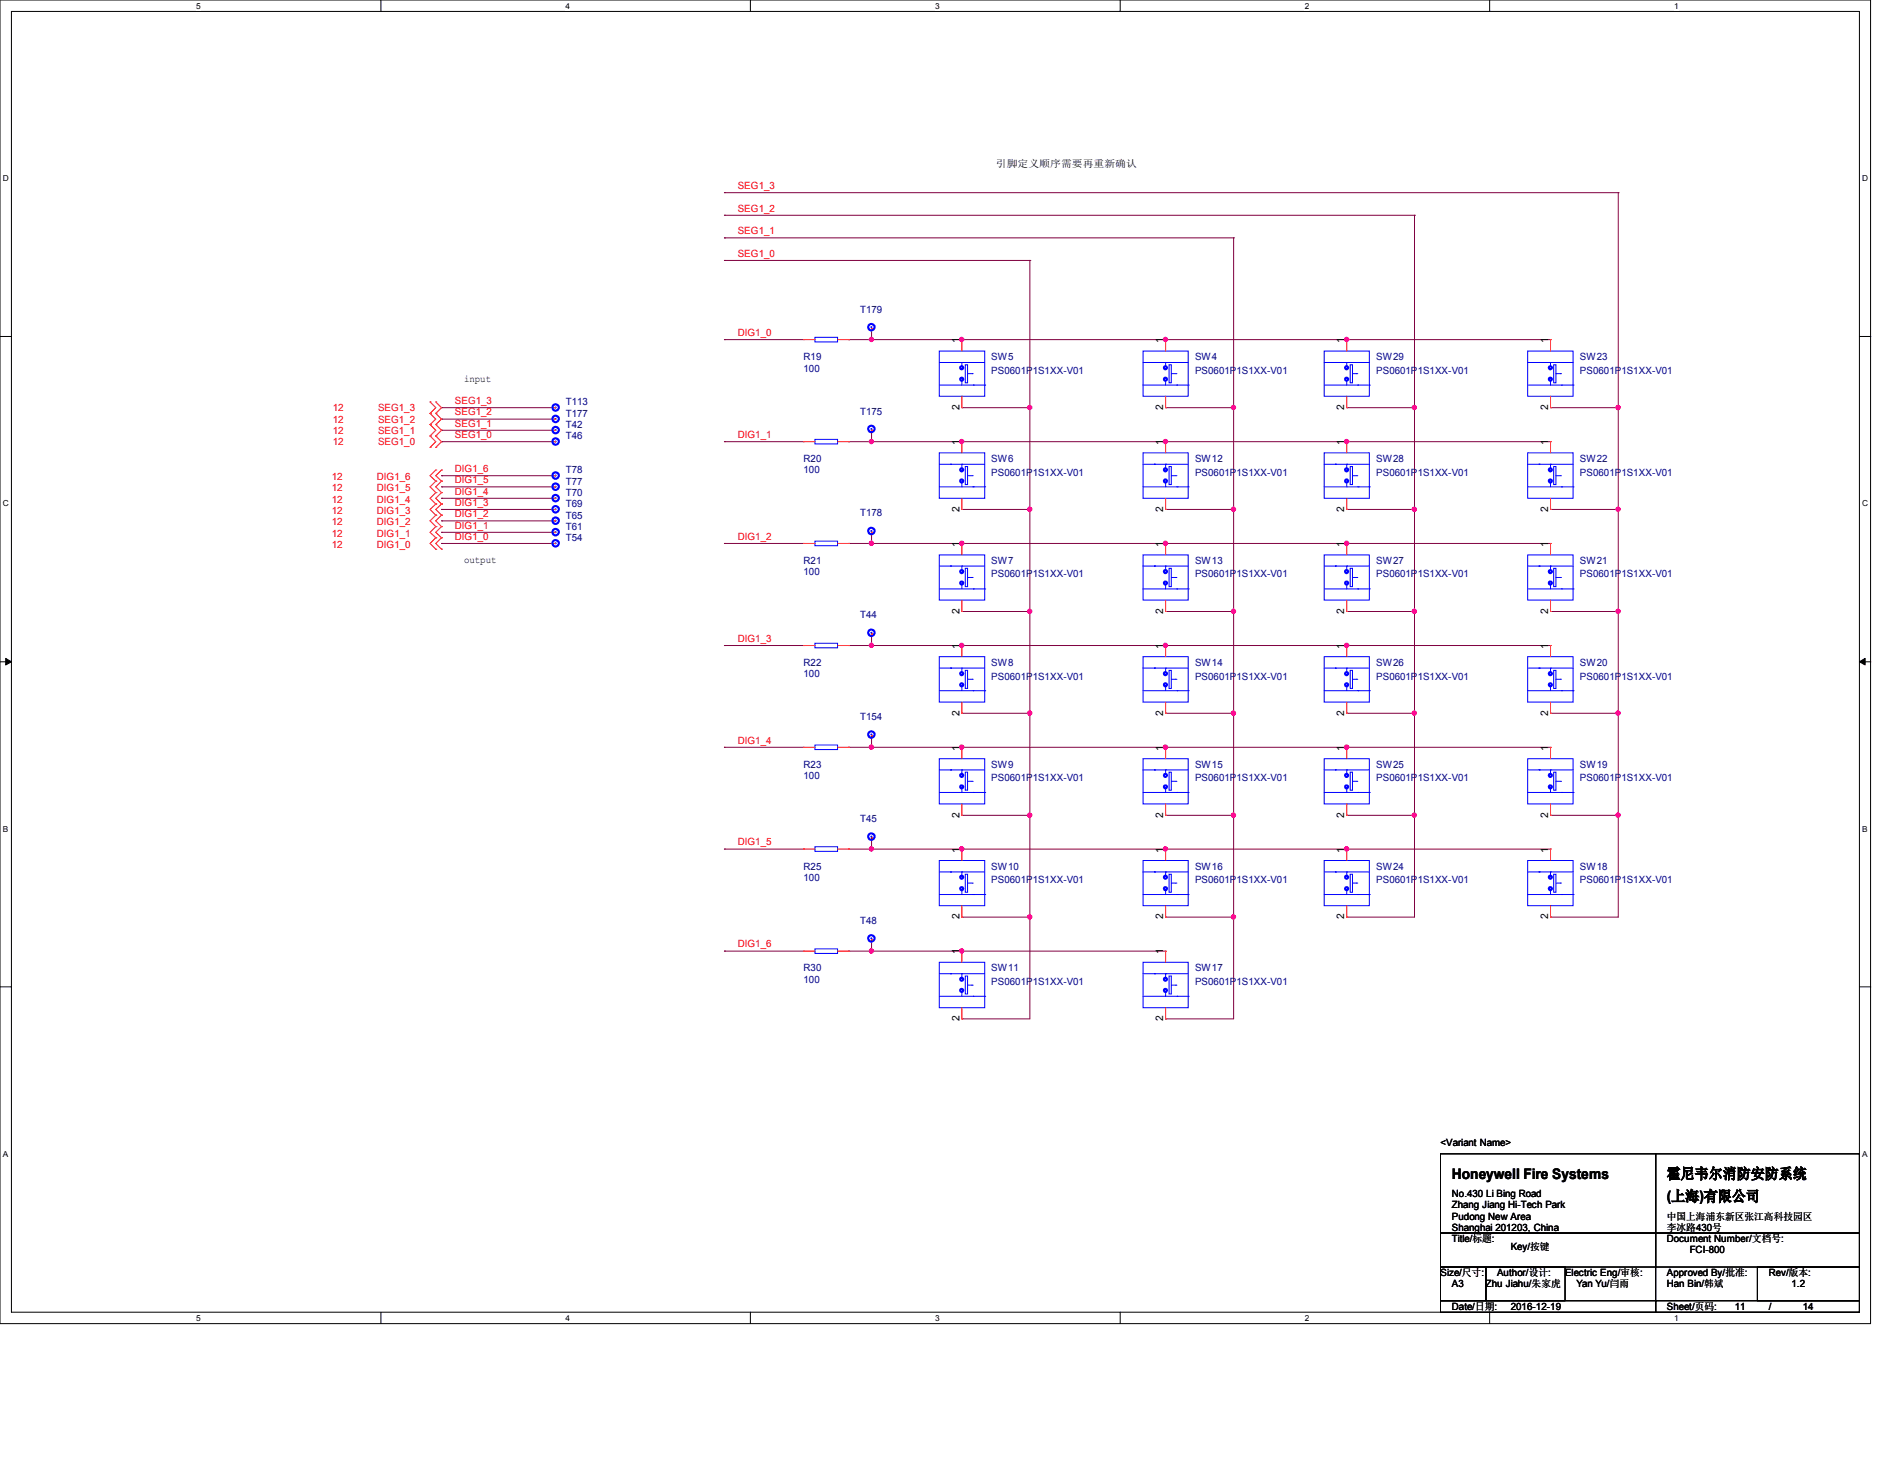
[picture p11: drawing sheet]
<svg xmlns="http://www.w3.org/2000/svg" width="279mm" height="216mm" viewBox="0 0 279 216" stroke-linecap="round" stroke-linejoin="round" font-family="sans-serif">
<path d="M0 0h277.1v196h-277.1zM1.7 1.7h273.8v192.6h-273.8z" fill="none" stroke="#000" stroke-width=".15"/>
<g fill="#fff">
<path d="M29 .1h.7v1.4h-.7z"/>
<path d="M29 194.4h.7v1.4h-.7z"/>
</g>
<path d="M56.4 0v1.7M56.4 194.3v1.7" fill="none" stroke="#000" stroke-width=".15"/>
<g fill="#fff">
<path d="M83.8 .1h.6v1.4h-.6z"/>
<path d="M83.8 194.4h.6v1.4h-.6z"/>
</g>
<path d="M111.2 0v1.7M111.2 194.3v1.7" fill="none" stroke="#000" stroke-width=".15"/>
<g fill="#fff">
<path d="M138.5 .1h.6v1.4h-.6z"/>
<path d="M138.5 194.4h.6v1.4h-.6z"/>
</g>
<path d="M165.9 0v1.7M165.9 194.3v1.7" fill="none" stroke="#000" stroke-width=".15"/>
<g fill="#fff">
<path d="M193.3 .1h.6v1.4h-.6z"/>
<path d="M193.3 194.4h.6v1.4h-.6z"/>
</g>
<path d="M220.7 0v1.7M220.7 194.3v1.7" fill="none" stroke="#000" stroke-width=".15"/>
<g fill="#fff">
<path d="M248 .1h.7v1.4h-.7z"/>
<path d="M248 194.4h.7v1.4h-.7z"/>
<path d="M.4 25.7h.9v1.4h-.9z"/>
<path d="M275.9 25.7h.8v1.4h-.8z"/>
<path d="M.4 73.8h.9v1.4h-.9z"/>
<path d="M275.9 73.8h.8v1.4h-.8z"/>
</g>
<path d="M0 49.8h1.7M275.5 49.8h1.7" fill="none" stroke="#000" stroke-width=".15"/>
<g fill="#fff">
<path d="M.4 122h.8v1.4h-.8z"/>
<path d="M275.9 122h.7v1.4h-.7z"/>
</g>
<path d="M0 98h1.7M275.5 98h1.7" fill="none" stroke="#000" stroke-width=".15"/>
<path d="M.8 97.5l.9 .5-.9 .5zM275.5 98l.8-.5v1z" fill="#000" stroke="#000" stroke-width=".15"/>
<g fill="#fff">
<path d="M.4 170.1h.8v1.4h-.8z"/>
<path d="M275.9 170.1h.7v1.4h-.7z"/>
</g>
<g fill="none" stroke="#000" stroke-width=".15">
<path d="M0 146.1h1.7M275.5 146.1h1.7M213.4 170.9h31.9v11.7h-31.9zM245.3 170.9h30.2v11.7h-30.2zM213.4 182.6h31.9v5h-31.9zM213.4 187.6h6.7v5h-6.7zM213.4 192.6h31.9v1.7h-31.9zM220.1 187.6h11.8v5h-11.8zM245.3 192.6h30.2v1.7h-30.2zM245.3 182.6h30.2v5h-30.2zM245.3 192.6h.1M245.3 187.6v5"/>
<path d="M260.3 187.6h15.2v5h-15.2z"/>
</g>
<g fill="none" stroke="#800040" stroke-width=".15">
<path d="M107.3 35.2h.1M107.3 38.6h.1M107.3 31.9h.1M107.3 28.5h.1M107.3 35.2h75.5M107.3 38.6h45.3M107.3 31.9h102.2M107.3 28.5h132.4M152.6 38.6h.1M152.6 38.6v112.3h-10.1M182.8 35.2h.1M182.8 35.2v115.7h-10.1"/>
<path d="M209.5 31.9h.1M209.5 31.9v103.9h-10M239.7 28.5h.1M239.7 28.5v107.3h-10M107.3 50.3h.1M107.3 50.3h11.7M125.7 50.3h.1M125.7 50.3h104M129.1 48.6h.1M129.1 50.3h.1M129.1 48.6v1.7M142.5 50.3h.1"/>
<path d="M172.7 50.3h.1M199.5 50.3h.1M65.4 75.4h.1M65.4 77.1h.1M65.4 78.8h.1M65.4 63.7h.1M65.4 65.4h.1M65.4 73.8h.1M65.4 60.4h.1M65.4 62.1h.1M65.4 72.1h.1M65.4 70.4h.1"/>
<path d="M65.4 75.4h16.8M65.4 77.1h16.8M65.4 78.8h16.8M65.4 63.7h16.8M65.4 65.4h16.8M65.4 73.8h16.8M65.4 60.4h16.8M65.4 62.1h16.8M65.4 72.1h16.8M65.4 70.4h16.8M107.3 65.4h.1M107.3 65.4h11.7"/>
<path d="M125.7 65.4h.1M125.7 65.4h104M129.1 63.7h.1M129.1 78.8h.1M129.1 65.4h.1M129.1 63.7v1.7M129.1 78.8v1.7M142.5 60.4h.1M142.5 75.4h.1M142.5 65.4h.1M142.5 75.4h10.1M142.5 60.4h10.1"/>
<path d="M152.6 75.4h.1M152.6 60.4h.1M172.7 60.4h.1M172.7 75.4h.1M172.7 65.4h.1M172.7 75.4h10.1M172.7 60.4h10.1M182.8 75.4h.1M182.8 60.4h.1M199.5 75.4h.1M199.5 65.4h.1M199.5 60.4h.1"/>
<path d="M199.5 75.4h10M199.5 60.4h10M209.5 75.4h.1M209.5 60.4h.1M229.7 60.4h.1M229.7 75.4h.1M229.7 75.4h10M229.7 60.4h10M239.7 75.4h.1M239.7 60.4h.1M65.4 80.5h.1M65.4 80.5h16.8"/>
<path d="M107.3 95.6h.1M107.3 80.5h.1M107.3 80.5h11.7M107.3 95.6h11.7M125.7 80.5h.1M125.7 95.6h.1M125.7 80.5h104M125.7 95.6h104M129.1 93.9h.1M129.1 95.6h.1M129.1 80.5h.1M129.1 93.9v1.7"/>
<path d="M142.5 90.6h.1M142.5 95.6h.1M142.5 80.5h.1M142.5 90.6h10.1M152.6 90.6h.1M172.7 90.6h.1M172.7 95.6h.1M172.7 80.5h.1M172.7 90.6h10.1M182.8 90.6h.1M199.5 90.6h.1M199.5 95.6h.1"/>
<path d="M199.5 80.5h.1M199.5 90.6h10M209.5 90.6h.1M229.7 90.6h.1M229.7 90.6h10M239.7 90.6h.1M107.3 110.7h.1M107.3 110.7h11.7M125.7 110.7h.1M125.7 110.7h104M129.1 109h.1M129.1 110.7h.1"/>
<path d="M129.1 109v1.7M142.5 105.6h.1M142.5 110.7h.1M142.5 105.6h10.1M152.6 105.6h.1M172.7 105.6h.1M172.7 110.7h.1M172.7 105.6h10.1M182.8 105.6h.1M199.5 105.6h.1M199.5 110.7h.1M199.5 105.6h10"/>
<path d="M209.5 105.6h.1M229.7 105.6h.1M229.7 105.6h10M239.7 105.6h.1M107.3 125.7h.1M107.3 125.7h11.7M125.7 125.7h.1M125.7 125.7h104M129.1 125.7h.1M129.1 124.1h.1M129.1 139.1h.1M129.1 124.1v1.6"/>
<path d="M129.1 139.1v1.7M142.5 120.7h.1M142.5 135.8h.1M142.5 125.7h.1M142.5 120.7h10.1M142.5 135.8h10.1M152.6 120.7h.1M152.6 135.8h.1M172.7 120.7h.1M172.7 135.8h.1M172.7 125.7h.1M172.7 120.7h10.1"/>
<path d="M172.7 135.8h10.1M182.8 120.7h.1M182.8 135.8h.1M199.5 120.7h.1M199.5 135.8h.1M199.5 125.7h.1M199.5 120.7h10M209.5 120.7h.1M229.7 120.7h.1M229.7 135.8h.1M229.7 120.7h10M239.7 120.7h.1"/>
<path d="M107.3 140.8h.1M107.3 140.8h11.7M125.7 140.8h.1M125.7 140.8h47M129.1 140.8h.1M142.5 150.9h.1M142.5 140.8h.1M172.7 150.9h.1"/>
</g>
<g fill="#f0f" stroke="#f0f" stroke-width=".15">
<circle cx="182.7" cy="105.6" r=".32"/>
<circle cx="182.7" cy="90.5" r=".32"/>
<circle cx="182.7" cy="75.4" r=".32"/>
<circle cx="152.5" cy="60.3" r=".32"/>
<circle cx="152.5" cy="75.4" r=".32"/>
<circle cx="182.7" cy="60.3" r=".32"/>
<circle cx="152.5" cy="105.6" r=".32"/>
<circle cx="152.5" cy="90.5" r=".32"/>
<circle cx="142.5" cy="110.6" r=".32"/>
<circle cx="129.1" cy="110.6" r=".32"/>
<circle cx="142.5" cy="95.6" r=".32"/>
<circle cx="129.1" cy="95.6" r=".32"/>
<circle cx="142.5" cy="80.4" r=".32"/>
<circle cx="129.1" cy="80.4" r=".32"/>
<circle cx="142.5" cy="65.4" r=".32"/>
<circle cx="129.1" cy="65.4" r=".32"/>
<circle cx="142.5" cy="50.3" r=".32"/>
<circle cx="129.1" cy="50.3" r=".32"/>
<circle cx="209.5" cy="75.4" r=".32"/>
<circle cx="209.5" cy="120.7" r=".32"/>
<circle cx="172.7" cy="110.6" r=".32"/>
<circle cx="172.7" cy="95.6" r=".32"/>
<circle cx="172.7" cy="80.4" r=".32"/>
<circle cx="172.7" cy="65.4" r=".32"/>
<circle cx="199.5" cy="95.6" r=".32"/>
<circle cx="199.5" cy="80.4" r=".32"/>
<circle cx="199.5" cy="110.6" r=".32"/>
<circle cx="199.5" cy="65.4" r=".32"/>
<circle cx="239.7" cy="105.6" r=".32"/>
<circle cx="239.7" cy="90.5" r=".32"/>
<circle cx="239.7" cy="75.4" r=".32"/>
<circle cx="209.5" cy="60.3" r=".32"/>
<circle cx="209.5" cy="105.6" r=".32"/>
<circle cx="209.5" cy="90.5" r=".32"/>
<circle cx="239.7" cy="60.3" r=".32"/>
<circle cx="172.7" cy="50.3" r=".32"/>
<circle cx="199.5" cy="50.3" r=".32"/>
<circle cx="182.7" cy="120.7" r=".32"/>
<circle cx="152.5" cy="120.7" r=".32"/>
<circle cx="142.5" cy="125.7" r=".32"/>
<circle cx="129.1" cy="125.7" r=".32"/>
<circle cx="172.7" cy="125.7" r=".32"/>
<circle cx="199.5" cy="125.7" r=".32"/>
<circle cx="182.7" cy="135.8" r=".32"/>
<circle cx="152.5" cy="135.8" r=".32"/>
<circle cx="142.5" cy="140.8" r=".32"/>
<circle cx="129.1" cy="140.8" r=".32"/>
<circle cx="239.7" cy="120.7" r=".32"/>
</g>
<g fill="none" stroke="#f00" stroke-width=".15">
<path d="M63.7 59.5h.1M63.7 59.5l.9 .9-.9 .8M64.6 59.5h.1M64.6 59.5l.8 .9-.8 .8M119 50.3h.1M119 50.3h1.7M124.1 50.3h1.6M125.7 50.3h.1M129.1 48.6h.1M142.5 50.3h.1M142.5 50.3v1.7M142.5 58.7v1.7"/>
<path d="M172.7 50.3h.1M172.7 50.3v1.7M172.7 58.7v1.7M199.5 50.3h.1M199.5 50.3v1.7M199.5 58.7v1.7M229.7 50.3h.1M229.7 50.3v1.7M229.7 58.7v1.7M63.7 61.2h.1M63.7 62.9h.1M63.7 64.6h.1"/>
<path d="M63.7 66.3h.1M63.7 61.2l.9 .9-.9 .8M63.7 62.9l.9 .8-.9 .9M63.7 64.6l.9 .8-.9 .9M64.6 61.2h.1M64.6 62.9h.1M64.6 64.6h.1M64.6 69.6h.1M64.6 71.2h.1M64.6 72.9h.1M64.6 74.6h.1M64.6 76.3h.1"/>
<path d="M64.6 78h.1M64.6 79.6h.1M64.6 66.3h.1M64.6 61.2l.8 .9-.8 .8M64.6 62.9l.8 .8-.8 .9M64.6 69.6l-.9 .8 .9 .8M64.6 71.2l-.9 .9 .9 .8M64.6 72.9l-.9 .9 .9 .8M64.6 74.6l-.9 .8 .9 .9M64.6 76.3l-.9 .8 .9 .9M64.6 78l-.9 .8 .9 .8M64.6 79.6l-.9 .9 .9 .8"/>
<path d="M64.6 64.6l.8 .8-.8 .9M65.4 69.6h.1M65.4 71.2h.1M65.4 72.9h.1M65.4 74.6h.1M65.4 76.3h.1M65.4 78h.1M65.4 79.6h.1M65.4 69.6l-.8 .8 .8 .8M65.4 71.2l-.8 .9 .8 .8M65.4 72.9l-.8 .9 .8 .8M65.4 74.6l-.8 .8 .8 .9"/>
<path d="M65.4 76.3l-.8 .8 .8 .9M65.4 78l-.8 .8 .8 .8M65.4 79.6l-.8 .9 .8 .8M82.2 60.4h.1M82.2 62.1h.1M82.2 70.4h.1M82.2 72.1h.1M82.2 78.8h.1M82.2 77.1h.1M82.2 75.4h.1M82.2 73.8h.1M82.2 65.4h.1"/>
<path d="M82.2 63.7h.1M119 65.4h.1M119 65.4h1.7M124.1 65.4h1.6M125.7 65.4h.1M129.1 78.8h.1M129.1 63.7h.1M142.5 60.4h.1M142.5 65.4h.1M142.5 75.4h.1M142.5 65.4v1.7M142.5 73.8v1.6"/>
<path d="M172.7 65.4h.1M172.7 75.4h.1M172.7 60.4h.1M172.7 65.4v1.7M172.7 73.8v1.6M199.5 60.4h.1M199.5 65.4h.1M199.5 75.4h.1M199.5 65.4v1.7M199.5 73.8v1.6M229.7 60.4h.1M229.7 65.4h.1"/>
<path d="M229.7 75.4h.1M229.7 65.4v1.7M229.7 73.8v1.6M64.6 81.3h.1M65.4 81.3h.1M82.2 80.5h.1M119 80.5h.1M119 95.6h.1M119 80.5h1.7M119 95.6h1.7M124.1 80.5h1.6M124.1 95.6h1.6"/>
<path d="M125.7 80.5h.1M125.7 95.6h.1M129.1 93.9h.1M142.5 80.5h.1M142.5 90.6h.1M142.5 95.6h.1M142.5 80.5v1.7M142.5 88.9v1.7M142.5 95.6v1.6M172.7 80.5h.1M172.7 90.6h.1M172.7 95.6h.1"/>
<path d="M172.7 80.5v1.7M172.7 88.9v1.7M172.7 95.6v1.6M199.5 95.6h.1M199.5 80.5h.1M199.5 90.6h.1M199.5 80.5v1.7M199.5 88.9v1.7M199.5 95.6v1.6M229.7 95.6h.1M229.7 80.5h.1M229.7 90.6h.1"/>
<path d="M229.7 80.5v1.7M229.7 88.9v1.7M229.7 95.6v1.6M119 110.7h.1M119 110.7h1.7M124.1 110.7h1.6M125.7 110.7h.1M129.1 109h.1M142.5 105.6h.1M142.5 110.7h.1M142.5 104v1.6M142.5 110.7v1.7"/>
<path d="M142.5 119v1.7M172.7 110.7h.1M172.7 105.6h.1M172.7 104v1.6M172.7 110.7v1.7M172.7 119v1.7M199.5 110.7h.1M199.5 105.6h.1M199.5 104v1.6M199.5 110.7v1.7M199.5 119v1.7M229.7 105.6h.1"/>
<path d="M229.7 110.7h.1M229.7 104v1.6M229.7 110.7v1.7M229.7 119v1.7M119 125.7h.1M119 125.7h1.7M124.1 125.7h1.6M125.7 125.7h.1M129.1 124.1h.1M129.1 139.1h.1M142.5 125.7h.1M142.5 135.8h.1"/>
<path d="M142.5 120.7h.1M142.5 125.7v1.7M142.5 134.1v1.7M172.7 120.7h.1M172.7 125.7h.1M172.7 135.8h.1M172.7 125.7v1.7M172.7 134.1v1.7M199.5 120.7h.1M199.5 125.7h.1M199.5 135.8h.1M199.5 125.7v1.7"/>
<path d="M199.5 134.1v1.7M229.7 120.7h.1M229.7 125.7h.1M229.7 135.8h.1M229.7 125.7v1.7M229.7 134.1v1.7M119 140.8h.1M119 140.8h1.7M124.1 140.8h1.6M125.7 140.8h.1M142.5 140.8h.1M142.5 150.9h.1"/>
<path d="M142.5 140.8v1.7M142.5 149.2v1.7M172.7 140.8h.1M172.7 150.9h.1M172.7 140.8v1.7M172.7 149.2v1.7"/>
</g>
<g fill="none" stroke="#00f" stroke-width=".15">
<path d="M120.7 50h3.4v.6h-3.4zM139.1 52h6.8v6.7h-6.8zM139.1 53.7h6.8M139.1 57h6.8M140.8 53.7h.1M142.5 53.7h.1M142.5 56.3h.1M142.5 53.7v.6M142.5 56.3v.7M143 54h.3v2.7h-.3zM143.3 55.3h.7M144 55.3h.1"/>
<path d="M144.2 57h.1M145.9 57h.1M169.3 52h6.7v6.7h-6.7zM169.3 53.7h6.7M169.3 57h6.7M171 53.7h.1M172.7 53.7h.1M172.7 56.3h.1M172.7 53.7v.6M172.7 56.3v.7M173.2 54h.3v2.7h-.3zM173.5 55.3h.7"/>
<path d="M174.2 55.3h.1M174.4 57h.1M176 57h.1M196.2 52h6.7v6.7h-6.7zM196.2 53.7h6.7M196.2 57h6.7M197.8 53.7h.1M199.5 53.7h.1M199.5 56.3h.1M199.5 53.7v.6M199.5 56.3v.7M200 54h.4v2.7h-.4z"/>
<path d="M200.4 55.3h.6M201 55.3h.1M201.2 57h.1M202.9 57h.1M226.3 52h6.7v6.7h-6.7zM226.3 53.7h6.7M226.3 57h6.7M228 53.7h.1M229.7 53.7h.1M229.7 56.3h.1M229.7 53.7v.6M229.7 56.3v.7"/>
<path d="M230.2 54h.3v2.7h-.3zM230.5 55.3h.7M231.2 55.3h.1M231.4 57h.1M233 57h.1M120.7 65.1h3.4v.6h-3.4zM139.1 67.1h6.8v6.7h-6.8zM139.1 68.7h6.8M139.1 72.1h6.8M140.8 68.7h.1M142.5 68.7h.1M142.5 71.4h.1"/>
<path d="M142.5 68.7v.7M142.5 71.4v.7M143 69.1h.3v2.7h-.3zM143.3 70.4h.7M144 70.4h.1M144.2 72.1h.1M145.9 72.1h.1M169.3 67.1h6.7v6.7h-6.7zM169.3 68.7h6.7M169.3 72.1h6.7M171 68.7h.1M172.7 68.7h.1"/>
<path d="M172.7 71.4h.1M172.7 68.7v.7M172.7 71.4v.7M173.2 69.1h.3v2.7h-.3zM173.5 70.4h.7M174.2 70.4h.1M174.4 72.1h.1M176 72.1h.1M196.2 67.1h6.7v6.7h-6.7zM196.2 68.7h6.7M196.2 72.1h6.7M197.8 68.7h.1"/>
<path d="M199.5 68.7h.1M199.5 71.4h.1M199.5 68.7v.7M199.5 71.4v.7M200 69.1h.4v2.7h-.4zM200.4 70.4h.6M201 70.4h.1M201.2 72.1h.1M202.9 72.1h.1M226.3 67.1h6.7v6.7h-6.7zM226.3 68.7h6.7M226.3 72.1h6.7"/>
<path d="M228 68.7h.1M229.7 68.7h.1M229.7 71.4h.1M229.7 68.7v.7M229.7 71.4v.7M230.2 69.1h.3v2.7h-.3zM230.5 70.4h.7M231.2 70.4h.1M231.4 72.1h.1M233 72.1h.1M120.7 80.1h3.4v.7h-3.4zM120.7 95.2h3.4v.7h-3.4z"/>
<path d="M139.1 82.2h6.8v6.7h-6.8zM139.1 97.2h6.8v6.8h-6.8zM139.1 83.8h6.8M139.1 87.2h6.8M139.1 98.9h6.8M140.8 83.8h.1M140.8 98.9h.1M142.5 83.8h.1M142.5 86.5h.1M142.5 98.9h.1M142.5 83.8v.7M142.5 86.5v.7"/>
<path d="M142.5 98.9v.7M143 84.2h.3v2.7h-.3zM143 99.3h.3v2.6h-.3zM143.3 85.5h.7M144 85.5h.1M144.2 87.2h.1M145.9 87.2h.1M169.3 82.2h6.7v6.7h-6.7zM169.3 97.2h6.7v6.8h-6.7zM169.3 83.8h6.7M169.3 87.2h6.7M169.3 98.9h6.7"/>
<path d="M171 83.8h.1M171 98.9h.1M172.7 83.8h.1M172.7 86.5h.1M172.7 98.9h.1M172.7 83.8v.7M172.7 86.5v.7M172.7 98.9v.7M173.2 84.2h.3v2.7h-.3zM173.2 99.3h.3v2.6h-.3zM173.5 85.5h.7M174.2 85.5h.1"/>
<path d="M174.4 87.2h.1M176 87.2h.1M196.2 97.2h6.7v6.8h-6.7zM196.2 82.2h6.7v6.7h-6.7zM196.2 83.8h6.7M196.2 87.2h6.7M196.2 98.9h6.7M197.8 98.9h.1M197.8 83.8h.1M199.5 98.9h.1M199.5 83.8h.1M199.5 86.5h.1"/>
<path d="M199.5 83.8v.7M199.5 86.5v.7M199.5 98.9v.7M200 99.3h.4v2.6h-.4zM200 84.2h.4v2.7h-.4zM200.4 85.5h.6M201 85.5h.1M201.2 87.2h.1M202.9 87.2h.1M226.3 97.2h6.7v6.8h-6.7zM226.3 82.2h6.7v6.7h-6.7zM226.3 83.8h6.7"/>
<path d="M226.3 87.2h6.7M226.3 98.9h6.7M228 98.9h.1M228 83.8h.1M229.7 98.9h.1M229.7 83.8h.1M229.7 86.5h.1M229.7 83.8v.7M229.7 86.5v.7M229.7 98.9v.7M230.2 99.3h.3v2.6h-.3zM230.2 84.2h.3v2.7h-.3z"/>
<path d="M230.5 85.5h.7M231.2 85.5h.1M231.4 87.2h.1M233 87.2h.1M120.7 110.3h3.4v.7h-3.4zM139.1 112.4h6.8v6.6h-6.8zM139.1 102.3h6.8M139.1 114h6.8M139.1 117.3h6.8M140.8 114h.1M142.5 101.6h.1M142.5 114h.1"/>
<path d="M142.5 116.7h.1M142.5 101.6v.7M142.5 114v.7M142.5 116.7v.6M143 114.3h.3v2.7h-.3zM143.3 100.6h.7M143.3 115.7h.7M144 100.6h.1M144 115.7h.1M144.2 102.3h.1M144.2 117.3h.1M145.9 102.3h.1"/>
<path d="M145.9 117.3h.1M169.3 112.4h6.7v6.6h-6.7zM169.3 102.3h6.7M169.3 114h6.7M169.3 117.3h6.7M171 114h.1M172.7 114h.1M172.7 116.7h.1M172.7 101.6h.1M172.7 101.6v.7M172.7 114v.7M172.7 116.7v.6"/>
<path d="M173.2 114.3h.3v2.7h-.3zM173.5 100.6h.7M173.5 115.7h.7M174.2 115.7h.1M174.2 100.6h.1M174.4 117.3h.1M174.4 102.3h.1M176 117.3h.1M176 102.3h.1M196.2 112.4h6.7v6.6h-6.7zM196.2 102.3h6.7M196.2 114h6.7"/>
<path d="M196.2 117.3h6.7M197.8 114h.1M199.5 114h.1M199.5 116.7h.1M199.5 101.6h.1M199.5 101.6v.7M199.5 114v.7M199.5 116.7v.6M200 114.3h.4v2.7h-.4zM200.4 100.6h.6M200.4 115.7h.6M201 115.7h.1"/>
<path d="M201 100.6h.1M201.2 117.3h.1M201.2 102.3h.1M202.9 117.3h.1M202.9 102.3h.1M226.3 112.4h6.7v6.6h-6.7zM226.3 102.3h6.7M226.3 114h6.7M226.3 117.3h6.7M228 114h.1M229.7 101.6h.1M229.7 114h.1"/>
<path d="M229.7 116.7h.1M229.7 101.6v.7M229.7 114v.7M229.7 116.7v.6M230.2 114.3h.3v2.7h-.3zM230.5 100.6h.7M230.5 115.7h.7M231.2 100.6h.1M231.2 115.7h.1M231.4 102.3h.1M231.4 117.3h.1M233 102.3h.1"/>
<path d="M233 117.3h.1M120.7 125.4h3.4v.7h-3.4zM139.1 127.4h6.8v6.7h-6.8zM139.1 129.1h6.8M139.1 132.5h6.8M140.8 129.1h.1M142.5 129.1h.1M142.5 131.8h.1M142.5 129.1v.7M142.5 131.8v.7M143 129.5h.3v2.6h-.3zM143.3 130.8h.7"/>
<path d="M144 130.8h.1M144.2 132.5h.1M145.9 132.5h.1M169.3 127.4h6.7v6.7h-6.7zM169.3 129.1h6.7M169.3 132.5h6.7M171 129.1h.1M172.7 129.1h.1M172.7 131.8h.1M172.7 129.1v.7M172.7 131.8v.7M173.2 129.5h.3v2.6h-.3z"/>
<path d="M173.5 130.8h.7M174.2 130.8h.1M174.4 132.5h.1M176 132.5h.1M196.2 127.4h6.7v6.7h-6.7zM196.2 129.1h6.7M196.2 132.5h6.7M197.8 129.1h.1M199.5 129.1h.1M199.5 131.8h.1M199.5 129.1v.7M199.5 131.8v.7"/>
<path d="M200 129.5h.4v2.6h-.4zM200.4 130.8h.6M201 130.8h.1M201.2 132.5h.1M202.9 132.5h.1M226.3 127.4h6.7v6.7h-6.7zM226.3 129.1h6.7M226.3 132.5h6.7M228 129.1h.1M229.7 129.1h.1M229.7 131.8h.1M229.7 129.1v.7"/>
<path d="M229.7 131.8v.7M230.2 129.5h.3v2.6h-.3zM230.5 130.8h.7M231.2 130.8h.1M231.4 132.5h.1M233 132.5h.1M120.7 140.5h3.4v.7h-3.4zM139.1 142.5h6.8v6.7h-6.8zM139.1 144.2h6.8M139.1 147.5h6.8M140.8 144.2h.1M142.5 144.2h.1"/>
<path d="M142.5 146.9h.1M142.5 144.2v.7M142.5 146.9v.6M143 144.5h.3v2.7h-.3zM143.3 145.9h.7M144 145.9h.1M144.2 147.5h.1M145.9 147.5h.1M169.3 142.5h6.7v6.7h-6.7zM169.3 144.2h6.7M169.3 147.5h6.7M171 144.2h.1"/>
<path d="M172.7 144.2h.1M172.7 146.9h.1M172.7 144.2v.7M172.7 146.9v.6M173.2 144.5h.3v2.7h-.3zM173.5 145.9h.7M174.2 145.9h.1M174.4 147.5h.1M176 147.5h.1"/>
</g>
<g fill="none" stroke="#00f" stroke-width=".47">
<path d="M142.4 54.3h.2v.3h-.2zM142.4 56h.2v.3h-.2zM172.5 54.3h.3v.3h-.3zM172.5 56h.3v.3h-.3zM199.4 54.3h.2v.3h-.2zM199.4 56h.2v.3h-.2zM229.6 54.3h.2v.3h-.2zM229.6 56h.2v.3h-.2zM142.4 69.5h.2v.2h-.2zM142.4 71.1h.2v.2h-.2zM172.5 69.5h.3v.2h-.3zM172.5 71.1h.3v.2h-.3z"/>
<path d="M199.4 69.5h.2v.2h-.2zM199.4 71.1h.2v.2h-.2zM229.6 69.5h.2v.2h-.2zM229.6 71.1h.2v.2h-.2zM142.4 84.5h.2v.2h-.2zM142.4 86.2h.2v.2h-.2zM142.4 99.6h.2v.3h-.2zM172.5 84.5h.3v.2h-.3zM172.5 86.2h.3v.2h-.3zM172.5 99.6h.3v.3h-.3zM199.4 99.6h.2v.3h-.2zM199.4 84.5h.2v.2h-.2z"/>
<path d="M199.4 86.2h.2v.2h-.2zM229.6 99.6h.2v.3h-.2zM229.6 84.5h.2v.2h-.2zM229.6 86.2h.2v.2h-.2zM142.4 101.3h.2v.2h-.2zM142.4 114.7h.2v.2h-.2zM142.4 116.4h.2v.2h-.2zM172.5 114.7h.3v.2h-.3zM172.5 116.4h.3v.2h-.3zM172.5 101.3h.3v.2h-.3zM199.4 114.7h.2v.2h-.2zM199.4 116.4h.2v.2h-.2z"/>
<path d="M199.4 101.3h.2v.2h-.2zM229.6 101.3h.2v.2h-.2zM229.6 114.7h.2v.2h-.2zM229.6 116.4h.2v.2h-.2zM142.4 129.8h.2v.2h-.2zM142.4 131.5h.2v.2h-.2zM172.5 129.8h.3v.2h-.3zM172.5 131.5h.3v.2h-.3zM199.4 129.8h.2v.2h-.2zM199.4 131.5h.2v.2h-.2zM229.6 129.8h.2v.2h-.2zM229.6 131.5h.2v.2h-.2z"/>
<path d="M142.4 144.9h.2v.2h-.2zM142.4 146.5h.2v.3h-.2zM172.5 144.9h.3v.2h-.3zM172.5 146.5h.3v.3h-.3z"/>
</g>
<g fill="#00f" stroke="#00f" stroke-width=".97">
<path d="M82.2 60.2h.2v.2h-.2z" fill-rule="evenodd"/>
<path d="M82.2 61.9h.2v.2h-.2z" fill-rule="evenodd"/>
<path d="M82.2 70.3h.2v.2h-.2z" fill-rule="evenodd"/>
<path d="M82.2 72h.2v.2h-.2z" fill-rule="evenodd"/>
<path d="M82.2 78.7h.2v.2h-.2z" fill-rule="evenodd"/>
<path d="M82.2 77h.2v.2h-.2z" fill-rule="evenodd"/>
<path d="M129 123.8h.2v.2h-.2z" fill-rule="evenodd"/>
<path d="M82.2 75.3h.2v.2h-.2z" fill-rule="evenodd"/>
<path d="M129 93.6h.2v.2h-.2z" fill-rule="evenodd"/>
<path d="M129 48.3h.2v.2h-.2z" fill-rule="evenodd"/>
<path d="M129 138.8h.2v.3h-.2z" fill-rule="evenodd"/>
<path d="M82.2 73.6h.2v.3h-.2z" fill-rule="evenodd"/>
<path d="M82.2 65.3h.2v.2h-.2z" fill-rule="evenodd"/>
<path d="M82.2 63.6h.2v.2h-.2z" fill-rule="evenodd"/>
<path d="M129 78.5h.2v.2h-.2z" fill-rule="evenodd"/>
<path d="M129 63.4h.2v.2h-.2z" fill-rule="evenodd"/>
<path d="M129 108.7h.2v.2h-.2z" fill-rule="evenodd"/>
<path d="M82.2 80.3h.2v.2h-.2z" fill-rule="evenodd"/>
</g>
<g font-size="2.2">
<text x="215.1" y="174.5">Honeywell Fire Systems</text>
<text x="246.9" y="174.5">霍尼韦尔消防安防系统</text>
<text x="246.9" y="177.9">(上海)有限公司</text>
</g>
<g font-size="1.5" fill="#f00">
<text x="109.3" y="28">SEG1_3</text>
<text x="109.3" y="34.7">SEG1_1</text>
<text x="109.3" y="31.3">SEG1_2</text>
<text x="109.3" y="38">SEG1_0</text>
<text x="109.3" y="49.7">DIG1_0</text>
<text x="67.4" y="59.8">SEG1_3</text>
<text x="49.3" y="60.9">12</text>
<text x="49.3" y="62.6">12</text>
<text x="49.3" y="64.2">12</text>
<text x="49.3" y="65.9">12</text>
<text x="56" y="60.9">SEG1_3</text>
<text x="56" y="62.6">SEG1_2</text>
<text x="56" y="64.2">SEG1_1</text>
<text x="56" y="65.9">SEG1_0</text>
<text x="67.4" y="63.2">SEG1_1</text>
<text x="67.4" y="64.9">SEG1_0</text>
<text x="67.4" y="61.5">SEG1_2</text>
<text x="109.3" y="64.9">DIG1_1</text>
<text x="49.2" y="71.1">12</text>
<text x="55.8" y="71.1">DIG1_6</text>
<text x="67.4" y="71.5">DIG1_5</text>
<text x="67.4" y="69.9">DIG1_6</text>
<text x="49.2" y="72.8">12</text>
<text x="49.2" y="74.5">12</text>
<text x="49.2" y="76.2">12</text>
<text x="49.2" y="77.8">12</text>
<text x="55.8" y="72.8">DIG1_5</text>
<text x="55.8" y="74.5">DIG1_4</text>
<text x="55.8" y="76.2">DIG1_3</text>
<text x="55.8" y="77.8">DIG1_2</text>
<text x="67.4" y="74.9">DIG1_3</text>
<text x="67.4" y="76.6">DIG1_2</text>
<text x="67.4" y="73.2">DIG1_4</text>
<text x="49.2" y="79.5">12</text>
<text x="49.2" y="81.2">12</text>
<text x="55.8" y="79.5">DIG1_1</text>
<text x="55.8" y="81.2">DIG1_0</text>
<text x="67.4" y="78.3">DIG1_1</text>
<text x="67.4" y="79.9">DIG1_0</text>
<text x="109.3" y="79.9">DIG1_2</text>
<text x="109.3" y="95">DIG1_3</text>
<text x="109.3" y="110.1">DIG1_4</text>
<text x="109.3" y="125.2">DIG1_5</text>
<text x="109.3" y="140.3">DIG1_6</text>
</g>
<g font-size="1.5">
<text x="147.5" y="24.7">引脚定义顺序需要再重新确认</text>
<text x="142.1" y="50.8" transform="rotate(-90 142.1 50.8)">1</text>
<text x="172.3" y="50.8" transform="rotate(-90 172.3 50.8)">1</text>
<text x="199.1" y="50.8" transform="rotate(-90 199.1 50.8)">1</text>
<text x="229.3" y="50.8" transform="rotate(-90 229.3 50.8)">1</text>
<text x="68.7" y="56.6">input</text>
<text x="142.1" y="65.9" transform="rotate(-90 142.1 65.9)">1</text>
<text x="142.1" y="60.7" transform="rotate(-90 142.1 60.7)">2</text>
<text x="172.3" y="65.9" transform="rotate(-90 172.3 65.9)">1</text>
<text x="172.3" y="60.7" transform="rotate(-90 172.3 60.7)">2</text>
<text x="199.1" y="65.9" transform="rotate(-90 199.1 65.9)">1</text>
<text x="199.1" y="60.7" transform="rotate(-90 199.1 60.7)">2</text>
<text x="229.3" y="65.9" transform="rotate(-90 229.3 65.9)">1</text>
<text x="229.3" y="60.7" transform="rotate(-90 229.3 60.7)">2</text>
<text x="142.1" y="75.8" transform="rotate(-90 142.1 75.8)">2</text>
<text x="172.3" y="75.8" transform="rotate(-90 172.3 75.8)">2</text>
<text x="199.1" y="75.8" transform="rotate(-90 199.1 75.8)">2</text>
<text x="229.3" y="75.8" transform="rotate(-90 229.3 75.8)">2</text>
<text x="68.7" y="83.4">output</text>
<text x="142.1" y="81" transform="rotate(-90 142.1 81)">1</text>
<text x="172.3" y="81" transform="rotate(-90 172.3 81)">1</text>
<text x="199.1" y="81" transform="rotate(-90 199.1 81)">1</text>
<text x="229.3" y="81" transform="rotate(-90 229.3 81)">1</text>
<text x="142.1" y="90.9" transform="rotate(-90 142.1 90.9)">2</text>
<text x="172.3" y="90.9" transform="rotate(-90 172.3 90.9)">2</text>
<text x="199.1" y="90.9" transform="rotate(-90 199.1 90.9)">2</text>
<text x="229.3" y="90.9" transform="rotate(-90 229.3 90.9)">2</text>
<text x="142.1" y="96.1" transform="rotate(-90 142.1 96.1)">1</text>
<text x="172.3" y="96.1" transform="rotate(-90 172.3 96.1)">1</text>
<text x="199.1" y="96.1" transform="rotate(-90 199.1 96.1)">1</text>
<text x="229.3" y="96.1" transform="rotate(-90 229.3 96.1)">1</text>
<text x="142.1" y="106" transform="rotate(-90 142.1 106)">2</text>
<text x="172.3" y="106" transform="rotate(-90 172.3 106)">2</text>
<text x="199.1" y="106" transform="rotate(-90 199.1 106)">2</text>
<text x="229.3" y="106" transform="rotate(-90 229.3 106)">2</text>
<text x="142.1" y="111.2" transform="rotate(-90 142.1 111.2)">1</text>
<text x="172.3" y="111.2" transform="rotate(-90 172.3 111.2)">1</text>
<text x="199.1" y="111.2" transform="rotate(-90 199.1 111.2)">1</text>
<text x="229.3" y="111.2" transform="rotate(-90 229.3 111.2)">1</text>
<text x="142.1" y="121.1" transform="rotate(-90 142.1 121.1)">2</text>
<text x="172.3" y="121.1" transform="rotate(-90 172.3 121.1)">2</text>
<text x="199.1" y="121.1" transform="rotate(-90 199.1 121.1)">2</text>
<text x="229.3" y="121.1" transform="rotate(-90 229.3 121.1)">2</text>
<text x="142.1" y="126.2" transform="rotate(-90 142.1 126.2)">1</text>
<text x="172.3" y="126.2" transform="rotate(-90 172.3 126.2)">1</text>
<text x="199.1" y="126.2" transform="rotate(-90 199.1 126.2)">1</text>
<text x="229.3" y="126.2" transform="rotate(-90 229.3 126.2)">1</text>
<text x="142.1" y="136.1" transform="rotate(-90 142.1 136.1)">2</text>
<text x="172.3" y="136.1" transform="rotate(-90 172.3 136.1)">2</text>
<text x="199.1" y="136.1" transform="rotate(-90 199.1 136.1)">2</text>
<text x="229.3" y="136.1" transform="rotate(-90 229.3 136.1)">2</text>
<text x="142.1" y="141.3" transform="rotate(-90 142.1 141.3)">1</text>
<text x="172.3" y="141.3" transform="rotate(-90 172.3 141.3)">1</text>
<text x="142.1" y="151.3" transform="rotate(-90 142.1 151.3)">2</text>
<text x="172.3" y="151.3" transform="rotate(-90 172.3 151.3)">2</text>
<text x="213.4" y="169.7">&lt;Variant Name&gt;</text>
<text x="215.1" y="177.2">No.430 Li Bing Road</text>
<text x="215.1" y="178.9">Zhang Jiang Hi-Tech Park</text>
<text x="215.1" y="183.9">Title/标题:</text>
<text x="215.1" y="180.6">Pudong New Area</text>
<text x="215.1" y="182.2">Shanghai 201203, China</text>
<text x="223.8" y="185.1">Key/按键</text>
<text x="246.9" y="182.2">李冰路430号</text>
<text x="246.9" y="180.6">中国上海浦东新区张江高科技园区</text>
<text x="246.9" y="183.9">Document Number/文档号:</text>
<text x="250.3" y="185.6">FCI-800</text>
<text x="213.4" y="189">Size/尺寸:</text>
<text x="215.1" y="190.6">A3</text>
<text x="220.1" y="190.6">Zhu Jiahu/朱家虎</text>
<text x="221.8" y="189">Author/设计:</text>
<text x="231.9" y="189">Electric Eng/审核:</text>
<text x="233.6" y="190.6">Yan Yu/闫雨</text>
<text x="246.9" y="189">Approved By/批准:</text>
<text x="246.9" y="190.6">Han Bin/韩斌</text>
<text x="262.1" y="189">Rev/版本:</text>
<text x="265.4" y="190.6">1.2</text>
<text x="215.1" y="194">Date/日期:</text>
<text x="223.8" y="194">2016-12-19</text>
<text x="246.9" y="194">Sheet/页码:</text>
<text x="257" y="194">11</text>
<text x="262.1" y="194">/</text>
<text x="267.1" y="194">14</text>
</g>
<g font-size="1.5" fill="#000080">
<text x="127.4" y="46.3">T179</text>
<text x="119" y="53.3">R19</text>
<text x="146.9" y="53.3">SW5</text>
<text x="177" y="53.3">SW4</text>
<text x="203.9" y="53.3">SW29</text>
<text x="234.1" y="53.3">SW23</text>
<text x="119" y="55">100</text>
<text x="146.9" y="55.4">PS0601P1S1XX-V01</text>
<text x="177" y="55.4">PS0601P1S1XX-V01</text>
<text x="203.9" y="55.4">PS0601P1S1XX-V01</text>
<text x="234.1" y="55.4">PS0601P1S1XX-V01</text>
<text x="83.8" y="60">T113</text>
<text x="83.8" y="61.7">T177</text>
<text x="83.8" y="65.1">T46</text>
<text x="83.8" y="63.4">T42</text>
<text x="127.4" y="61.4">T175</text>
<text x="83.8" y="70.1">T78</text>
<text x="83.8" y="71.8">T77</text>
<text x="119" y="68.4">R20</text>
<text x="119" y="70.1">100</text>
<text x="146.9" y="68.4">SW6</text>
<text x="146.9" y="70.4">PS0601P1S1XX-V01</text>
<text x="177" y="68.4">SW12</text>
<text x="177" y="70.4">PS0601P1S1XX-V01</text>
<text x="203.9" y="68.4">SW28</text>
<text x="203.9" y="70.4">PS0601P1S1XX-V01</text>
<text x="234.1" y="68.4">SW22</text>
<text x="234.1" y="70.4">PS0601P1S1XX-V01</text>
<text x="83.8" y="76.8">T65</text>
<text x="83.8" y="75.1">T69</text>
<text x="83.8" y="73.4">T70</text>
<text x="127.4" y="76.5">T178</text>
<text x="83.8" y="78.5">T61</text>
<text x="83.8" y="80.2">T54</text>
<text x="119" y="83.5">R21</text>
<text x="146.9" y="83.5">SW7</text>
<text x="177" y="83.5">SW13</text>
<text x="203.9" y="83.5">SW27</text>
<text x="234.1" y="83.5">SW21</text>
<text x="119" y="85.2">100</text>
<text x="146.9" y="85.5">PS0601P1S1XX-V01</text>
<text x="177" y="85.5">PS0601P1S1XX-V01</text>
<text x="203.9" y="85.5">PS0601P1S1XX-V01</text>
<text x="234.1" y="85.5">PS0601P1S1XX-V01</text>
<text x="127.4" y="91.6">T44</text>
<text x="119" y="98.6">R22</text>
<text x="119" y="100.3">100</text>
<text x="146.9" y="98.6">SW8</text>
<text x="146.9" y="100.6">PS0601P1S1XX-V01</text>
<text x="177" y="98.6">SW14</text>
<text x="177" y="100.6">PS0601P1S1XX-V01</text>
<text x="203.9" y="98.6">SW26</text>
<text x="203.9" y="100.6">PS0601P1S1XX-V01</text>
<text x="234.1" y="98.6">SW20</text>
<text x="234.1" y="100.6">PS0601P1S1XX-V01</text>
<text x="127.4" y="106.6">T154</text>
<text x="119" y="113.7">R23</text>
<text x="146.9" y="113.7">SW9</text>
<text x="177" y="113.7">SW15</text>
<text x="203.9" y="113.7">SW25</text>
<text x="234.1" y="113.7">SW19</text>
<text x="119" y="115.4">100</text>
<text x="146.9" y="115.7">PS0601P1S1XX-V01</text>
<text x="177" y="115.7">PS0601P1S1XX-V01</text>
<text x="203.9" y="115.7">PS0601P1S1XX-V01</text>
<text x="234.1" y="115.7">PS0601P1S1XX-V01</text>
<text x="127.4" y="121.8">T45</text>
<text x="119" y="128.8">R25</text>
<text x="119" y="130.5">100</text>
<text x="146.9" y="128.8">SW10</text>
<text x="146.9" y="130.8">PS0601P1S1XX-V01</text>
<text x="177" y="128.8">SW16</text>
<text x="177" y="130.8">PS0601P1S1XX-V01</text>
<text x="203.9" y="128.8">SW24</text>
<text x="203.9" y="130.8">PS0601P1S1XX-V01</text>
<text x="234.1" y="128.8">SW18</text>
<text x="234.1" y="130.8">PS0601P1S1XX-V01</text>
<text x="127.4" y="136.8">T48</text>
<text x="119" y="143.8">R30</text>
<text x="146.9" y="143.8">SW11</text>
<text x="177" y="143.8">SW17</text>
<text x="119" y="145.5">100</text>
<text x="146.9" y="145.9">PS0601P1S1XX-V01</text>
<text x="177" y="145.9">PS0601P1S1XX-V01</text>
</g>
<g font-size="1.2">
<text x="29" y="1.3">5</text>
<text x="83.8" y="1.3">4</text>
<text x="138.5" y="1.3">3</text>
<text x="193.3" y="1.3">2</text>
<text x="248" y="1.3">1</text>
<text x=".4" y="26.8">D</text>
<text x="275.9" y="26.8">D</text>
<text x=".4" y="75">C</text>
<text x="275.9" y="75">C</text>
<text x=".4" y="123.1">B</text>
<text x="275.9" y="123.1">B</text>
<text x=".4" y="171.3">A</text>
<text x="275.9" y="171.3">A</text>
<text x="29" y="195.6">5</text>
<text x="83.8" y="195.6">4</text>
<text x="138.5" y="195.6">3</text>
<text x="193.3" y="195.6">2</text>
<text x="248" y="195.6">1</text>
</g>
</svg>
